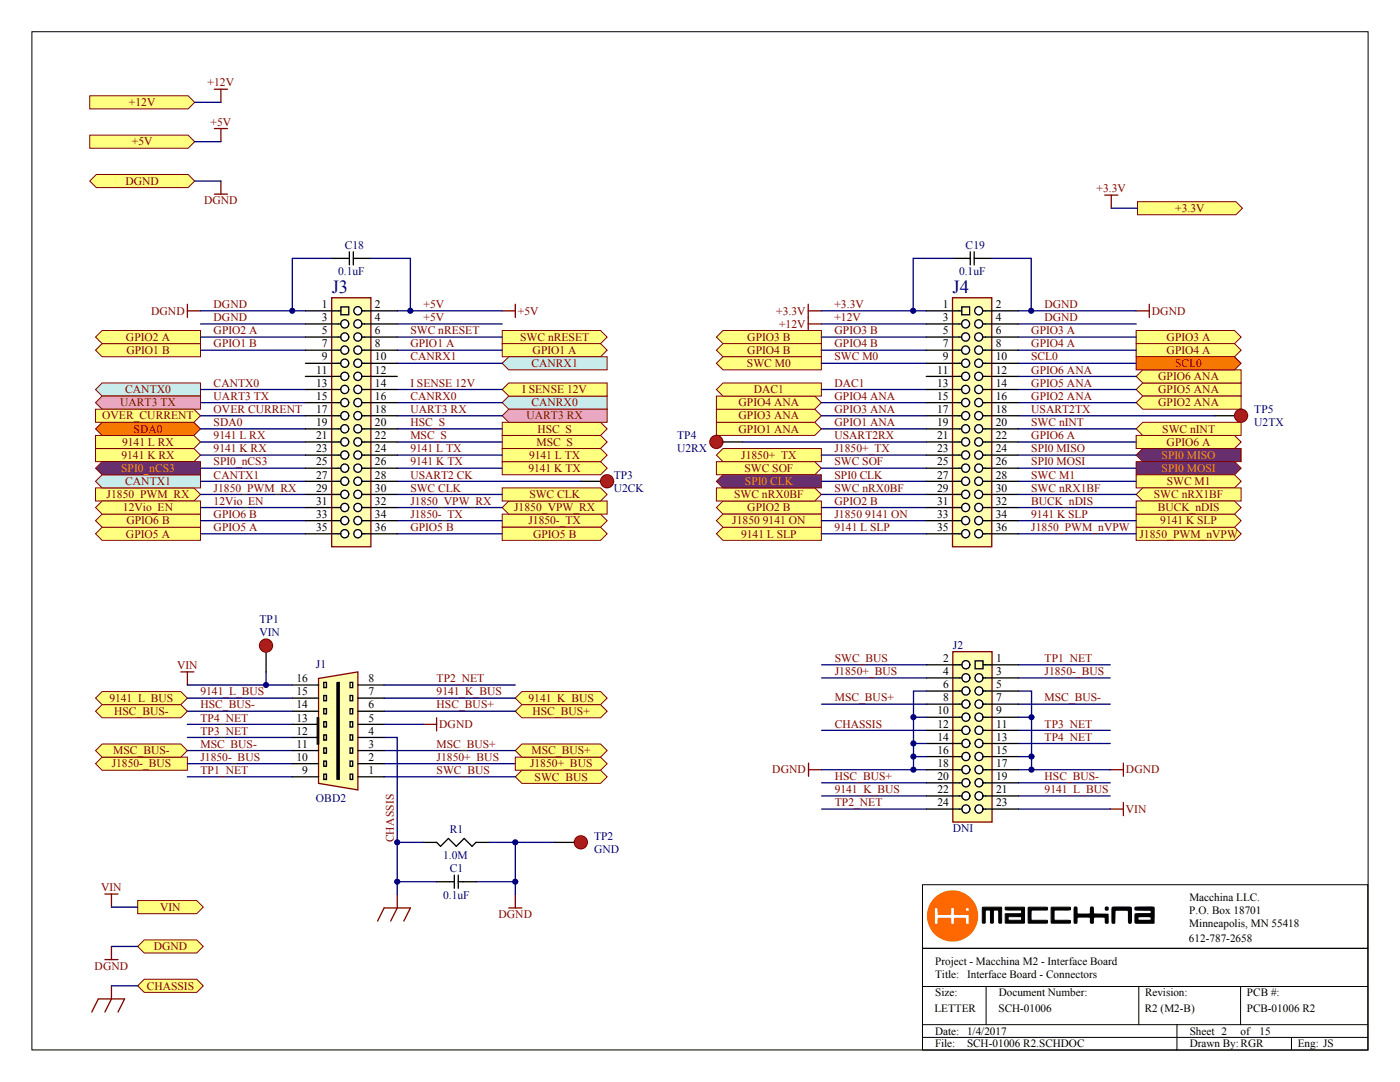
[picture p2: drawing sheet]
<svg xmlns="http://www.w3.org/2000/svg" width="279mm" height="216mm" viewBox="0 0 279 216" stroke-linecap="round" stroke-linejoin="round" font-family="sans-serif">
<path d="M17.9 36.1l1.3-1.3h18.3l1.4 1.3-1.4 1.3h-18.3z" fill-rule="evenodd" fill="#ffff80" stroke="#800000" stroke-width=".2"/>
<path d="M42.8 38.7h2.6M42.8 25.7h2.6M44.1 25.7v2.6M44.1 36.1v2.6" fill="none" stroke="#800000" stroke-width=".26"/>
<path d="M17.9 27h19.6l1.4 1.3-1.4 1.3h-19.6z" fill-rule="evenodd" fill="#ffff80" stroke="#800000" stroke-width=".2"/>
<path d="M42.8 17.8h2.6M44.1 17.8v2.6" fill="none" stroke="#800000" stroke-width=".26"/>
<path d="M17.9 19.1h19.6l1.4 1.3-1.4 1.3h-19.6z" fill-rule="evenodd" fill="#ffff80" stroke="#800000" stroke-width=".2"/>
<path d="M38.9 20.4h5.2M38.9 28.3h5.2M38.9 36.1h5.2" fill="none" stroke="#000080" stroke-width=".26"/>
<path d="M220.5 38.9h2.6M221.8 38.9v2.6" fill="none" stroke="#800000" stroke-width=".26"/>
<path d="M227 40.2h19.6l1.4 1.3-1.4 1.4h-19.6z" fill-rule="evenodd" fill="#ffff80" stroke="#800000" stroke-width=".2"/>
<path d="M221.8 41.5h5.2" fill="none" stroke="#000080" stroke-width=".26"/>
<path d="M66.2 51.6h3.5M69.7 50.2v2.7M70.5 51.6h3.5M70.5 50.2v2.7" fill="none" stroke="#000" stroke-width=".26"/>
<g fill="#ffff80" stroke="#800000" stroke-width=".2">
<path d="M19.1 106.5l1.3-1.3h19.6v2.6h-19.6z" fill-rule="evenodd"/>
<path d="M19.1 97.4h19.6l1.3 1.3-1.3 1.3h-19.6z" fill-rule="evenodd"/>
<path d="M100.2 102.6h19.7l1.3 1.3-1.3 1.3h-19.7z" fill-rule="evenodd"/>
<path d="M100.2 86.9h19.7l1.3 1.3-1.3 1.3h-19.7z" fill-rule="evenodd"/>
<path d="M19.1 89.5h19.6l1.3 1.3-1.3 1.3h-19.6z" fill-rule="evenodd"/>
<path d="M19.1 86.9h19.6l1.3 1.3-1.3 1.3h-19.6z" fill-rule="evenodd"/>
</g>
<path d="M19.1 77.7l1.3-1.3h19.6v2.6h-19.6z" fill-rule="evenodd" fill="#c8ebeb" stroke="#800000" stroke-width=".2"/>
<path d="M19.1 80.3l1.3-1.3h19.6v2.7h-19.6z" fill-rule="evenodd" fill="#eba5c2" stroke="#800000" stroke-width=".2"/>
<path d="M19.1 96l1.3-1.3h19.6v2.7h-19.6z" fill-rule="evenodd" fill="#c8ebeb" stroke="#800000" stroke-width=".2"/>
<path d="M19.1 93.4l1.3-1.3h19.6v2.6h-19.6z" fill-rule="evenodd" fill="#682f6f" stroke="#800000" stroke-width=".2"/>
<g fill="#ffff80" stroke="#800000" stroke-width=".2">
<path d="M100.2 105.2h19.7l1.3 1.3-1.3 1.3h-19.7z" fill-rule="evenodd"/>
<path d="M19.1 103.9l1.3-1.3h19.6v2.6h-19.6z" fill-rule="evenodd"/>
<path d="M19.1 101.3l1.3-1.3h19.6v2.6h-19.6z" fill-rule="evenodd"/>
<path d="M100.2 101.3l1.3-1.3h19.7v2.6h-19.7z" fill-rule="evenodd"/>
<path d="M100.2 84.3h19.7l1.3 1.3-1.3 1.3h-19.7z" fill-rule="evenodd"/>
<path d="M100.2 97.4h19.7l1.3 1.3-1.3 1.3h-19.7z" fill-rule="evenodd"/>
<path d="M100.2 65.9h19.7l1.3 1.4-1.3 1.3h-19.7z" fill-rule="evenodd"/>
<path d="M100.2 92.1h19.7l1.3 1.3-1.3 1.3h-19.7z" fill-rule="evenodd"/>
<path d="M100.2 89.5h19.7l1.3 1.3-1.3 1.3h-19.7z" fill-rule="evenodd"/>
</g>
<path d="M100.2 80.3l1.3-1.3h19.7v2.7h-19.7z" fill-rule="evenodd" fill="#c8ebeb" stroke="#800000" stroke-width=".2"/>
<path d="M100.2 83l1.3-1.3h19.7v2.6h-19.7z" fill-rule="evenodd" fill="#eba5c2" stroke="#800000" stroke-width=".2"/>
<path d="M19.1 85.6l1.3-1.3h18.3l1.3 1.3-1.3 1.3h-18.3z" fill-rule="evenodd" fill="#f77800" stroke="#800000" stroke-width=".2"/>
<path d="M100.2 68.6h19.7l1.3 1.3-1.3 1.3h-19.7z" fill-rule="evenodd" fill="#ffff80" stroke="#800000" stroke-width=".2"/>
<path d="M100.2 72.5l1.3-1.3h19.7v2.6h-19.7z" fill-rule="evenodd" fill="#c8ebeb" stroke="#800000" stroke-width=".2"/>
<g fill="#ffff80" stroke="#800000" stroke-width=".2">
<path d="M19.1 69.9l1.3-1.3h19.6v2.6h-19.6z" fill-rule="evenodd"/>
<path d="M19.1 67.3l1.3-1.4h19.6v2.7h-19.6z" fill-rule="evenodd"/>
<path d="M19.1 81.7h19.6l1.3 1.3-1.3 1.3h-19.6z" fill-rule="evenodd"/>
<path d="M100.2 77.7l1.3-1.3h19.7v2.6h-19.7z" fill-rule="evenodd"/>
</g>
<path d="M37.4 60.7v2.6M37.4 62h2.6M100.2 62h2.6M102.8 60.7v2.6" fill="none" stroke="#800000" stroke-width=".26"/>
<g fill="none" stroke="#000080" stroke-width=".26">
<path d="M66.2 51.6h-7.9v10.4M74 51.6h7.9v10.4M40 64.6h21M40 67.3h21M40 77.7h21M40 69.9h21M40 62h21M79.3 64.6h20.9M79.3 67.3h20.9M79.3 77.7h20.9M79.3 69.9h20.9M79.3 62h20.9"/>
<path d="M79.3 72.5h20.9M40 80.3h21M40 83h21M40 85.6h21M40 90.8h21M40 93.4h21M40 98.7h21M40 96h21M40 88.2h21M79.3 80.3h20.9M79.3 83h20.9M79.3 85.6h20.9"/>
<path d="M79.3 90.8h20.9M79.3 93.4h20.9M79.3 98.7h20.9M79.3 96h36.6M79.3 88.2h20.9M40 101.3h21M40 103.9h21M40 106.5h21M79.3 101.3h20.9M79.3 103.9h20.9M79.3 106.5h20.9"/>
</g>
<path d="M66.2 59.4h7.8v49.7h-7.8z" fill="#ffffb0" stroke="#800000" stroke-width=".26"/>
<path d="M61 62h6.5M68 61.2h1.6v1.6h-1.6zM72.7 62h6.6" fill="none" stroke="#000" stroke-width=".26"/>
<g fill="#fff" stroke="#000" stroke-width=".26">
<circle cx="71.4" cy="64.6" r=".81"/>
<circle cx="71.4" cy="62" r=".81"/>
<circle cx="68.8" cy="64.6" r=".81"/>
<circle cx="71.4" cy="67.3" r=".81"/>
<circle cx="71.4" cy="69.9" r=".81"/>
<circle cx="71.4" cy="72.5" r=".81"/>
<circle cx="71.4" cy="75.1" r=".81"/>
<circle cx="68.8" cy="67.3" r=".81"/>
<circle cx="68.8" cy="69.9" r=".81"/>
<circle cx="68.8" cy="72.5" r=".81"/>
<circle cx="68.8" cy="75.1" r=".81"/>
</g>
<path d="M61 64.6h7M61 67.3h7M61 75.1h7M61 72.5h7M61 69.9h7M67.5 62h.5M72.2 64.6h7.1M72.2 67.3h7.1M72.2 75.1h7.1M72.2 72.5h7.1M72.2 69.9h.5M72.2 62h.5" fill="none" stroke="#000" stroke-width=".26"/>
<g fill="#fff" stroke="#000" stroke-width=".26">
<circle cx="71.4" cy="77.7" r=".81"/>
<circle cx="71.4" cy="80.3" r=".81"/>
<circle cx="68.8" cy="77.7" r=".81"/>
<circle cx="68.8" cy="80.3" r=".81"/>
</g>
<g fill="none" stroke="#000" stroke-width=".26">
<path d="M61 77.7h7M72.2 77.7h7.1M72.7 69.9h6.6M61 80.3h7M61 83h6.5M61 85.6h6.5M61 88.2h6.5M61 90.8h6.5M61 93.4h6.5M61 96h6.5M61 98.7h6.5M72.2 80.3h7.1"/>
<path d="M72.7 83h6.6M72.7 85.6h6.6M72.7 88.2h6.6M72.7 90.8h6.6M72.7 93.4h6.6M72.7 96h6.6M72.7 98.7h6.6M61 101.3h6.5M61 103.9h6.5M61 106.5h6.5M72.7 101.3h6.6M72.7 103.9h6.6"/>
<path d="M72.7 106.5h6.6"/>
</g>
<circle cx="71.4" cy="83" r=".81" fill="#fff" stroke="#000" stroke-width=".26"/>
<path d="M72.2 83h.5" fill="none" stroke="#000" stroke-width=".26"/>
<circle cx="71.4" cy="85.6" r=".81" fill="#fff" stroke="#000" stroke-width=".26"/>
<path d="M72.2 85.6h.5" fill="none" stroke="#000" stroke-width=".26"/>
<circle cx="71.4" cy="88.2" r=".81" fill="#fff" stroke="#000" stroke-width=".26"/>
<path d="M72.2 88.2h.5" fill="none" stroke="#000" stroke-width=".26"/>
<circle cx="71.4" cy="90.8" r=".81" fill="#fff" stroke="#000" stroke-width=".26"/>
<path d="M72.2 90.8h.5" fill="none" stroke="#000" stroke-width=".26"/>
<circle cx="71.4" cy="93.4" r=".81" fill="#fff" stroke="#000" stroke-width=".26"/>
<path d="M72.2 93.4h.5" fill="none" stroke="#000" stroke-width=".26"/>
<circle cx="71.4" cy="96" r=".81" fill="#fff" stroke="#000" stroke-width=".26"/>
<path d="M72.2 96h.5" fill="none" stroke="#000" stroke-width=".26"/>
<circle cx="71.4" cy="98.7" r=".81" fill="#fff" stroke="#000" stroke-width=".26"/>
<path d="M72.2 98.7h.5" fill="none" stroke="#000" stroke-width=".26"/>
<circle cx="71.4" cy="101.3" r=".81" fill="#fff" stroke="#000" stroke-width=".26"/>
<path d="M72.2 101.3h.5" fill="none" stroke="#000" stroke-width=".26"/>
<circle cx="71.4" cy="103.9" r=".81" fill="#fff" stroke="#000" stroke-width=".26"/>
<path d="M72.2 103.9h.5" fill="none" stroke="#000" stroke-width=".26"/>
<circle cx="71.4" cy="106.5" r=".81" fill="#fff" stroke="#000" stroke-width=".26"/>
<path d="M72.2 106.5h.5" fill="none" stroke="#000" stroke-width=".26"/>
<circle cx="68.8" cy="106.5" r=".81" fill="#fff" stroke="#000" stroke-width=".26"/>
<path d="M67.5 106.5h.5" fill="none" stroke="#000" stroke-width=".26"/>
<circle cx="68.8" cy="103.9" r=".81" fill="#fff" stroke="#000" stroke-width=".26"/>
<path d="M67.5 103.9h.5" fill="none" stroke="#000" stroke-width=".26"/>
<circle cx="68.8" cy="101.3" r=".81" fill="#fff" stroke="#000" stroke-width=".26"/>
<path d="M67.5 101.3h.5" fill="none" stroke="#000" stroke-width=".26"/>
<circle cx="68.8" cy="98.7" r=".81" fill="#fff" stroke="#000" stroke-width=".26"/>
<path d="M67.5 98.7h.5" fill="none" stroke="#000" stroke-width=".26"/>
<circle cx="68.8" cy="96" r=".81" fill="#fff" stroke="#000" stroke-width=".26"/>
<path d="M67.5 96h.5" fill="none" stroke="#000" stroke-width=".26"/>
<circle cx="68.8" cy="93.4" r=".81" fill="#fff" stroke="#000" stroke-width=".26"/>
<path d="M67.5 93.4h.5" fill="none" stroke="#000" stroke-width=".26"/>
<circle cx="68.8" cy="90.8" r=".81" fill="#fff" stroke="#000" stroke-width=".26"/>
<path d="M67.5 90.8h.5" fill="none" stroke="#000" stroke-width=".26"/>
<circle cx="68.8" cy="88.2" r=".81" fill="#fff" stroke="#000" stroke-width=".26"/>
<path d="M67.5 88.2h.5" fill="none" stroke="#000" stroke-width=".26"/>
<circle cx="68.8" cy="85.6" r=".81" fill="#fff" stroke="#000" stroke-width=".26"/>
<path d="M67.5 85.6h.5" fill="none" stroke="#000" stroke-width=".26"/>
<circle cx="68.8" cy="83" r=".81" fill="#fff" stroke="#000" stroke-width=".26"/>
<path d="M67.5 83h.5M115.9 96h4" fill="none" stroke="#000" stroke-width=".26"/>
<circle cx="121.2" cy="96" r="1.3" fill="#ee0e22" stroke="#800000" stroke-width=".26"/>
<g fill="#000080" stroke="#000080" stroke-width=".2">
<circle cx="58.3" cy="62" r=".51"/>
<circle cx="81.9" cy="62" r=".51"/>
</g>
<path d="M190.1 51.6h3.5M193.6 50.2v2.7M194.4 51.6h3.6M194.4 50.2v2.7" fill="none" stroke="#000" stroke-width=".26"/>
<g fill="#ffff80" stroke="#800000" stroke-width=".2">
<path d="M226.8 86.9h19.6l1.3 1.3-1.3 1.3h-19.6z" fill-rule="evenodd"/>
<path d="M143 101.3l1.3-1.3h19.6v2.6h-19.6z" fill-rule="evenodd"/>
<path d="M226.8 65.9h19.6l1.3 1.4-1.3 1.3h-19.6z" fill-rule="evenodd"/>
<path d="M226.8 68.6h19.6l1.3 1.3-1.3 1.3h-19.6z" fill-rule="evenodd"/>
<path d="M226.8 77.7l1.3-1.3h19.6v2.6h-19.6z" fill-rule="evenodd"/>
<path d="M226.8 75.1l1.3-1.3h19.6v2.6h-19.6z" fill-rule="evenodd"/>
<path d="M226.8 85.6l1.3-1.3h19.6v2.6h-19.6z" fill-rule="evenodd"/>
</g>
<g fill="#682f6f" stroke="#800000" stroke-width=".2">
<path d="M226.8 90.8l1.3-1.3h19.6v2.6h-19.6z" fill-rule="evenodd"/>
<path d="M226.8 92.1h19.6l1.3 1.3-1.3 1.3h-19.6z" fill-rule="evenodd"/>
</g>
<path d="M161.3 63.3v2.6M161.3 64.6h2.6" fill="none" stroke="#800000" stroke-width=".26"/>
<g fill="#ffff80" stroke="#800000" stroke-width=".2">
<path d="M143 97.4h19.6l1.3 1.3-1.3 1.3h-19.6z" fill-rule="evenodd"/>
<path d="M143 67.3l1.3-1.4h19.6v2.7h-19.6z" fill-rule="evenodd"/>
<path d="M143 69.9l1.3-1.3h19.6v2.6h-19.6z" fill-rule="evenodd"/>
<path d="M143 84.3h19.6l1.3 1.3-1.3 1.3h-19.6z" fill-rule="evenodd"/>
<path d="M226.8 80.3l1.3-1.3h19.6v2.7h-19.6z" fill-rule="evenodd"/>
<path d="M143 81.7h19.6l1.3 1.3-1.3 1.3h-19.6z" fill-rule="evenodd"/>
<path d="M143 79h19.6l1.3 1.3-1.3 1.4h-19.6z" fill-rule="evenodd"/>
<path d="M226.8 105.2h19.6l1.3 1.3-1.3 1.3h-19.6z" fill-rule="evenodd"/>
<path d="M143 90.8l1.3-1.3h19.6v2.6h-19.6z" fill-rule="evenodd"/>
<path d="M226.8 94.7h19.6l1.3 1.3-1.3 1.4h-19.6z" fill-rule="evenodd"/>
<path d="M143 72.5l1.3-1.3h19.6v2.6h-19.6z" fill-rule="evenodd"/>
<path d="M143 92.1h19.6l1.3 1.3-1.3 1.3h-19.6z" fill-rule="evenodd"/>
<path d="M226.8 98.7l1.3-1.3h19.6v2.6h-19.6z" fill-rule="evenodd"/>
</g>
<path d="M226.8 71.2h19.6l1.3 1.3-1.3 1.3h-19.6z" fill-rule="evenodd" fill="#f77800" stroke="#800000" stroke-width=".2"/>
<path d="M143 77.7l1.3-1.3h19.6v2.6h-19.6z" fill-rule="evenodd" fill="#ffff80" stroke="#800000" stroke-width=".2"/>
<path d="M143 96l1.3-1.3h19.6v2.7h-19.6z" fill-rule="evenodd" fill="#682f6f" stroke="#800000" stroke-width=".2"/>
<g fill="#ffff80" stroke="#800000" stroke-width=".2">
<path d="M143 106.5l1.3-1.3h19.6v2.6h-19.6z" fill-rule="evenodd"/>
<path d="M226.8 102.6h19.6l1.3 1.3-1.3 1.3h-19.6z" fill-rule="evenodd"/>
<path d="M226.8 100h19.6l1.3 1.3-1.3 1.3h-19.6z" fill-rule="evenodd"/>
<path d="M143 103.9l1.3-1.3h19.6v2.6h-19.6z" fill-rule="evenodd"/>
</g>
<g fill="none" stroke="#000080" stroke-width=".26">
<path d="M190.1 51.6h-7.9v10.4M198 51.6h7.8v10.4M163.9 64.6h21M163.9 67.3h21M163.9 69.9h21M163.9 77.7h21M163.9 72.5h21M163.9 62h21M203.2 64.6h23.6M203.2 67.3h23.6M203.2 69.9h23.6M203.2 75.1h23.6"/>
<path d="M203.2 77.7h23.6M203.2 72.5h23.6M203.2 62h23.6M148.2 88.2h36.7M163.9 83h21M163.9 85.6h21M163.9 90.8h21M163.9 93.4h21M163.9 98.7h21M163.9 80.3h21M163.9 96h21M203.2 88.2h23.6"/>
<path d="M203.2 83h39.3M203.2 85.6h23.6M203.2 90.8h23.6M203.2 93.4h23.6M203.2 98.7h23.6M203.2 80.3h23.6M203.2 96h23.6M163.9 101.3h21M163.9 103.9h21M163.9 106.5h21M203.2 101.3h23.6M203.2 103.9h23.6"/>
<path d="M203.2 106.5h23.6"/>
</g>
<path d="M161.3 60.7v2.6M161.3 62h2.6M226.8 62h2.6M229.4 60.7v2.6" fill="none" stroke="#800000" stroke-width=".26"/>
<path d="M190.1 59.4h7.8v49.7h-7.8z" fill="#ffffb0" stroke="#800000" stroke-width=".26"/>
<path d="M184.9 62h6.5M191.9 61.2h1.6v1.6h-1.6zM196.6 62h6.6" fill="none" stroke="#000" stroke-width=".26"/>
<g fill="#fff" stroke="#000" stroke-width=".26">
<circle cx="195.3" cy="64.6" r=".81"/>
<circle cx="195.3" cy="62" r=".81"/>
<circle cx="192.7" cy="64.6" r=".81"/>
<circle cx="195.3" cy="67.3" r=".81"/>
<circle cx="195.3" cy="69.9" r=".81"/>
<circle cx="195.3" cy="72.5" r=".81"/>
<circle cx="195.3" cy="75.1" r=".81"/>
<circle cx="192.7" cy="67.3" r=".81"/>
<circle cx="192.7" cy="69.9" r=".81"/>
<circle cx="192.7" cy="72.5" r=".81"/>
<circle cx="192.7" cy="75.1" r=".81"/>
</g>
<path d="M184.9 64.6h7M184.9 67.3h7M184.9 75.1h7M184.9 72.5h7M184.9 69.9h7M191.4 62h.5M196.1 64.6h7.1M196.1 67.3h7.1M196.1 75.1h7.1M196.1 72.5h7.1M196.1 69.9h.5M196.1 62h.5" fill="none" stroke="#000" stroke-width=".26"/>
<g fill="#fff" stroke="#000" stroke-width=".26">
<circle cx="195.3" cy="77.7" r=".81"/>
<circle cx="195.3" cy="80.3" r=".81"/>
<circle cx="192.7" cy="77.7" r=".81"/>
<circle cx="192.7" cy="80.3" r=".81"/>
</g>
<g fill="none" stroke="#000" stroke-width=".26">
<path d="M184.9 77.7h7M196.1 77.7h7.1M196.6 69.9h6.6M184.9 80.3h7M184.9 83h6.5M184.9 85.6h6.5M184.9 88.2h6.5M184.9 90.8h6.5M184.9 93.4h6.5M184.9 96h6.5M184.9 98.7h6.5M196.1 80.3h7.1"/>
<path d="M196.6 83h6.6M196.6 85.6h6.6M196.6 88.2h6.6M196.6 90.8h6.6M196.6 93.4h6.6M196.6 96h6.6M196.6 98.7h6.6M184.9 101.3h6.5M184.9 103.9h6.5M184.9 106.5h6.5M196.6 101.3h6.6M196.6 103.9h6.6"/>
<path d="M196.6 106.5h6.6"/>
</g>
<circle cx="195.3" cy="83" r=".81" fill="#fff" stroke="#000" stroke-width=".26"/>
<path d="M196.1 83h.5" fill="none" stroke="#000" stroke-width=".26"/>
<circle cx="195.3" cy="85.6" r=".81" fill="#fff" stroke="#000" stroke-width=".26"/>
<path d="M196.1 85.6h.5" fill="none" stroke="#000" stroke-width=".26"/>
<circle cx="195.3" cy="88.2" r=".81" fill="#fff" stroke="#000" stroke-width=".26"/>
<path d="M196.1 88.2h.5" fill="none" stroke="#000" stroke-width=".26"/>
<circle cx="195.3" cy="90.8" r=".81" fill="#fff" stroke="#000" stroke-width=".26"/>
<path d="M196.1 90.8h.5" fill="none" stroke="#000" stroke-width=".26"/>
<circle cx="195.3" cy="93.4" r=".81" fill="#fff" stroke="#000" stroke-width=".26"/>
<path d="M196.1 93.4h.5" fill="none" stroke="#000" stroke-width=".26"/>
<circle cx="195.3" cy="96" r=".81" fill="#fff" stroke="#000" stroke-width=".26"/>
<path d="M196.1 96h.5" fill="none" stroke="#000" stroke-width=".26"/>
<circle cx="195.3" cy="98.7" r=".81" fill="#fff" stroke="#000" stroke-width=".26"/>
<path d="M196.1 98.7h.5" fill="none" stroke="#000" stroke-width=".26"/>
<circle cx="195.3" cy="101.3" r=".81" fill="#fff" stroke="#000" stroke-width=".26"/>
<path d="M196.1 101.3h.5" fill="none" stroke="#000" stroke-width=".26"/>
<circle cx="195.3" cy="103.9" r=".81" fill="#fff" stroke="#000" stroke-width=".26"/>
<path d="M196.1 103.9h.5" fill="none" stroke="#000" stroke-width=".26"/>
<circle cx="195.3" cy="106.5" r=".81" fill="#fff" stroke="#000" stroke-width=".26"/>
<path d="M196.1 106.5h.5" fill="none" stroke="#000" stroke-width=".26"/>
<circle cx="192.7" cy="106.5" r=".81" fill="#fff" stroke="#000" stroke-width=".26"/>
<path d="M191.4 106.5h.5" fill="none" stroke="#000" stroke-width=".26"/>
<circle cx="192.7" cy="103.9" r=".81" fill="#fff" stroke="#000" stroke-width=".26"/>
<path d="M191.4 103.9h.5" fill="none" stroke="#000" stroke-width=".26"/>
<circle cx="192.7" cy="101.3" r=".81" fill="#fff" stroke="#000" stroke-width=".26"/>
<path d="M191.4 101.3h.5" fill="none" stroke="#000" stroke-width=".26"/>
<circle cx="192.7" cy="98.7" r=".81" fill="#fff" stroke="#000" stroke-width=".26"/>
<path d="M191.4 98.7h.5" fill="none" stroke="#000" stroke-width=".26"/>
<circle cx="192.7" cy="96" r=".81" fill="#fff" stroke="#000" stroke-width=".26"/>
<path d="M191.4 96h.5" fill="none" stroke="#000" stroke-width=".26"/>
<circle cx="192.7" cy="93.4" r=".81" fill="#fff" stroke="#000" stroke-width=".26"/>
<path d="M191.4 93.4h.5" fill="none" stroke="#000" stroke-width=".26"/>
<circle cx="192.7" cy="90.8" r=".81" fill="#fff" stroke="#000" stroke-width=".26"/>
<path d="M191.4 90.8h.5" fill="none" stroke="#000" stroke-width=".26"/>
<circle cx="192.7" cy="88.2" r=".81" fill="#fff" stroke="#000" stroke-width=".26"/>
<path d="M191.4 88.2h.5" fill="none" stroke="#000" stroke-width=".26"/>
<circle cx="192.7" cy="85.6" r=".81" fill="#fff" stroke="#000" stroke-width=".26"/>
<path d="M191.4 85.6h.5" fill="none" stroke="#000" stroke-width=".26"/>
<circle cx="192.7" cy="83" r=".81" fill="#fff" stroke="#000" stroke-width=".26"/>
<path d="M144.3 88.2h3.9M191.4 83h.5" fill="none" stroke="#000" stroke-width=".26"/>
<circle cx="143" cy="88.2" r="1.3" fill="#ee0e22" stroke="#800000" stroke-width=".26"/>
<path d="M242.5 83h3.9" fill="none" stroke="#000" stroke-width=".26"/>
<circle cx="247.7" cy="82.9" r="1.3" fill="#ee0e22" stroke="#800000" stroke-width=".26"/>
<g fill="#000080" stroke="#000080" stroke-width=".2">
<circle cx="182.2" cy="62" r=".51"/>
<circle cx="205.8" cy="62" r=".51"/>
</g>
<path d="M6.4 6.3h266.6v203.2h-266.6zM184.1 176.5h88.9v12.7h-88.9zM184.1 189.2h88.9v20.3h-88.9zM184.1 196.8h88.9M196.8 196.8v7.7M227.3 196.8v7.7M247.6 196.8v7.7M184.1 204.5h88.9M184.1 207h88.9M234.9 204.5v5M257.7 207v2.5" fill="none" stroke="#000" stroke-width=".2"/>
<path d="M185.1 182.8a5 5 0 0 1 10 0 5 5 0 0 1-10 0zM186.5 181.2v2.9l.1 .3 .6-.1v-1l.7-.1 1.8 .1 .1 1.1 .4 .1 .2-.2 .1-1 2.1-.1 .1 1.2h.7v-1.8l-.1-.1h-2.8v-1.3a.4 .4 0 0 0-.5-.1 .4 .4 0 0 0-.3 .4v1h-2.4l-.1-1.3zM192.7 181.5a.4 .4 0 0 0 .8 0 .4 .4 0 0 0-.8 0z" fill="#f60" stroke="#f60" stroke-width=".2"/>
<g fill="#000" stroke="#000" stroke-width=".2">
<path d="M196.1 181h3.7l.1 3.2-.6-.1v-2.4l-.2-.1-.8 .1-.1 2.3a.29 .29 0 0 1-.3 .2 .29 .29 0 0 1-.2-.3v-2.2l-.2-.1h-.8l-.1 .1v2.4l-.5 .1zM205.2 181.1h3.8v.5h-3.1l-.1 .9 .1 1.1h3l.1 .6h-3.7zM209.8 181l3.8 .1v.4l-.2 .1h-2.9l-.1 .1v1.8l.1 .1 3.1 .1v.5h-3.8z"/>
<path d="M200.7 181l3.7 .1v3.1h-3.7v-1.8l3.1-.1 .1-.3-.1-.4-3.1-.1zM201.3 182.9l-.1 .5 .2 .2h2.4l.1-.1-.1-.6z"/>
</g>
<g fill="#000" stroke="#000" stroke-width=".25">
<path d="M214.4 181.1h.5l.1 1.2 1.8 .1h.7l.2-1.3 .4-.1 .2 1.4h2.8v1.7l-.5 .1v-1.1l-.2-.1h-1.8l-.4 .1v1.1h-.5l-.1-1.1-.2-.1a4.8 4.8 0 0 0-2.4 .1l-.1 1-.5 .1zM222 181.1h3.7l.1 .8-.1 2.3h-.4v-.1l-.1-2.4-2-.1-.7 .1v2.5h-.4a2.05 2.05 0 0 1-.2-1.6z"/>
<path d="M226.6 181.1l1.8-.1a2.99 2.99 0 0 1 1.9 .1v3.1h-3.7l-.1-.7a1.19 1.19 0 0 1 .2-1.1l2.9-.1 .2-.5-.2-.2h-3zM227.2 183l-.1 .4 .1 .2a5.3 5.3 0 0 0 2.5-.1l.1-.4-.3-.2z"/>
<circle cx="220.8" cy="181.3" r=".32"/>
</g>
<g fill="none" stroke="#000080" stroke-width=".26">
<path d="M164 135.3h20.9M164 132.7h20.9M203.2 137.9h2.7v15.7M203.2 135.3h18.4M203.2 132.7h18.4M164 158.8h20.9M164 156.2h20.9M164 153.6h20.9M164 145.7h20.9M164 140.5h20.9M203.2 158.8h18.4M203.2 156.2h18.4"/>
<path d="M203.2 153.6h18.4M203.2 148.4h18.4M203.2 145.7h18.4M203.2 140.5h18.4M164 161.4h20.9M203.2 161.4h18.4"/>
</g>
<path d="M161.4 153.6h2.6M161.4 152.3v2.6M221.6 153.6h2.6M224.2 152.3v2.6M221.6 161.4h2.6M224.2 160.1v2.6" fill="none" stroke="#800000" stroke-width=".26"/>
<path d="M190.2 130h7.8v34h-7.8z" fill="#ffffb0" stroke="#800000" stroke-width=".26"/>
<path d="M184.9 132.7h6.6M194.6 131.9h1.6v1.5h-1.6zM196.7 132.7h6.5" fill="none" stroke="#000" stroke-width=".26"/>
<g fill="#fff" stroke="#000" stroke-width=".26">
<circle cx="195.4" cy="135.3" r=".81"/>
<circle cx="192.8" cy="132.6" r=".81"/>
<circle cx="192.8" cy="135.3" r=".81"/>
<circle cx="195.4" cy="137.9" r=".81"/>
<circle cx="195.4" cy="140.5" r=".81"/>
<circle cx="195.4" cy="143.1" r=".81"/>
<circle cx="195.4" cy="145.7" r=".81"/>
<circle cx="192.8" cy="137.9" r=".81"/>
<circle cx="192.8" cy="140.5" r=".81"/>
<circle cx="192.8" cy="143.1" r=".81"/>
<circle cx="192.8" cy="145.7" r=".81"/>
</g>
<path d="M184.9 135.3h7.1M184.9 137.9h7.1M191.5 132.7h.5M196.2 135.3h7M196.2 137.9h7M196.2 132.7h.5M184.9 145.7h7.1M184.9 143.1h7.1M191.5 140.5h.5M196.2 145.7h7M196.2 143.1h7M196.2 140.5h7" fill="none" stroke="#000" stroke-width=".26"/>
<g fill="#fff" stroke="#000" stroke-width=".26">
<circle cx="195.4" cy="148.3" r=".81"/>
<circle cx="195.4" cy="151" r=".81"/>
<circle cx="192.8" cy="148.3" r=".81"/>
<circle cx="192.8" cy="151" r=".81"/>
</g>
<g fill="none" stroke="#000" stroke-width=".26">
<path d="M184.9 140.5h6.6M184.9 148.4h7.1M184.9 151h7.1M184.9 153.6h6.6M184.9 156.2h6.6M184.9 158.8h6.6M196.2 148.4h7M196.2 151h7M196.7 153.6h6.5M196.7 156.2h6.5M196.7 158.8h6.5M184.9 161.4h6.6"/>
<path d="M196.7 161.4h6.5"/>
</g>
<circle cx="195.4" cy="153.6" r=".81" fill="#fff" stroke="#000" stroke-width=".26"/>
<path d="M196.2 153.6h.5" fill="none" stroke="#000" stroke-width=".26"/>
<circle cx="195.4" cy="156.2" r=".81" fill="#fff" stroke="#000" stroke-width=".26"/>
<path d="M196.2 156.2h.5" fill="none" stroke="#000" stroke-width=".26"/>
<circle cx="195.4" cy="158.8" r=".81" fill="#fff" stroke="#000" stroke-width=".26"/>
<path d="M196.2 158.8h.5" fill="none" stroke="#000" stroke-width=".26"/>
<circle cx="195.4" cy="161.4" r=".81" fill="#fff" stroke="#000" stroke-width=".26"/>
<path d="M196.2 161.4h.5" fill="none" stroke="#000" stroke-width=".26"/>
<circle cx="192.8" cy="161.4" r=".81" fill="#fff" stroke="#000" stroke-width=".26"/>
<path d="M191.5 161.4h.5" fill="none" stroke="#000" stroke-width=".26"/>
<circle cx="192.8" cy="158.8" r=".81" fill="#fff" stroke="#000" stroke-width=".26"/>
<path d="M191.5 158.8h.5" fill="none" stroke="#000" stroke-width=".26"/>
<circle cx="192.8" cy="156.2" r=".81" fill="#fff" stroke="#000" stroke-width=".26"/>
<path d="M191.5 156.2h.5" fill="none" stroke="#000" stroke-width=".26"/>
<circle cx="192.8" cy="153.6" r=".81" fill="#fff" stroke="#000" stroke-width=".26"/>
<path d="M191.5 153.6h.5" fill="none" stroke="#000" stroke-width=".26"/>
<path d="M184.9 137.9h-2.6v15.7M76.7 152.4h26.1M182.3 143.1h2.6M182.3 151h2.6M182.3 148.4h2.6M203.2 143.1h2.7M203.2 151h2.7" fill="none" stroke="#000080" stroke-width=".26"/>
<g fill="#000080" stroke="#000080" stroke-width=".2">
<circle cx="182.3" cy="153.6" r=".51"/>
<circle cx="182.3" cy="151" r=".51"/>
<circle cx="182.3" cy="148.3" r=".51"/>
<circle cx="182.3" cy="143.1" r=".51"/>
<circle cx="205.9" cy="153.6" r=".51"/>
<circle cx="205.9" cy="151" r=".51"/>
<circle cx="205.9" cy="143.1" r=".51"/>
</g>
<path d="M84.5 144.5h2.6M87.1 143.2v2.6M79.3 178.6v2.6l-1.3 2.6M75.4 183.8l1.3-2.6h5.2l-1.3 2.6" fill="none" stroke="#800000" stroke-width=".26"/>
<g fill="#ffff80" stroke="#800000" stroke-width=".2">
<path d="M19.1 152.4l1.3-1.3h17v2.6h-17z" fill-rule="evenodd"/>
<path d="M102.8 151.1h17.1l1.3 1.3-1.3 1.3h-17.1z" fill-rule="evenodd"/>
<path d="M19.1 139.3l1.3-1.3h15.7l1.3 1.3-1.3 1.3h-15.7z" fill-rule="evenodd"/>
</g>
<path d="M37.4 139.3h20.9" fill="none" stroke="#000080" stroke-width=".26"/>
<path d="M102.8 139.3l1.4-1.3h15.7l1.3 1.3-1.3 1.3h-15.7z" fill-rule="evenodd" fill="#ffff80" stroke="#800000" stroke-width=".2"/>
<path d="M76.7 139.3h26.1" fill="none" stroke="#000080" stroke-width=".26"/>
<g fill="#ffff80" stroke="#800000" stroke-width=".2">
<path d="M102.8 155l1.4-1.3h15.7l1.3 1.3-1.3 1.3h-15.7z" fill-rule="evenodd"/>
<path d="M19.1 149.8l1.3-1.3h15.7l1.3 1.3-1.3 1.3h-15.7z" fill-rule="evenodd"/>
<path d="M102.8 149.8l1.4-1.3h15.7l1.3 1.3-1.3 1.3h-15.7z" fill-rule="evenodd"/>
<path d="M102.8 141.9l1.4-1.3h15.7l1.3 1.3-1.3 1.3h-15.7z" fill-rule="evenodd"/>
<path d="M19.1 141.9l1.3-1.3h15.7l1.3 1.3-1.3 1.3h-15.7z" fill-rule="evenodd"/>
</g>
<path d="M53.1 134.1v2.6M76.7 136.7h26.1M37.4 155h20.9M37.4 149.8h20.9M37.4 141.9h20.9M37.4 147.2h20.9M37.4 144.5h20.9M37.4 152.4h20.9M76.7 147.2h2.6v31.4M76.7 155h26.1M76.7 149.8h26.1M76.7 141.9h26.1" fill="none" stroke="#000080" stroke-width=".26"/>
<path d="M36.1 134.1h2.6M37.4 134.1v2.6M102.8 178.6v2.6M101.5 181.2h2.7" fill="none" stroke="#800000" stroke-width=".26"/>
<path d="M63.6 135.4l7.8-1.3v23.5l-7.8-1.3z" fill-rule="evenodd" fill="#ffffb0" stroke="#800000" stroke-width=".26"/>
<g fill="none" stroke="#000" stroke-width=".26">
<path d="M53.1 130.1v4M58.3 139.3h5.3M58.3 136.7h5.3M64.6 138.8h.5v1h-.5zM64.6 136.2h.5v1h-.5zM69.9 138.8h.5v1h-.5zM69.9 136.2h.5v1h-.5zM71.4 139.3h5.3M71.4 136.7h5.3M58.3 155h5.3M58.3 152.4h5.3M58.3 144.5h5.3"/>
<path d="M58.3 149.8h5.3M58.3 147.2h5.3M58.3 141.9h5.3M63.3 143.2h.3v5.3h-.3zM64.6 154.5h.5v1h-.5zM64.6 151.9h.5v1h-.5zM64.6 149.2h.5v1.1h-.5zM64.6 146.6h.5v1.1h-.5zM64.6 144h.5v1.1h-.5zM64.6 141.4h.5v1h-.5zM69.9 154.5h.5v1h-.5zM69.9 151.9h.5v1h-.5z"/>
<path d="M69.9 149.2h.5v1.1h-.5zM69.9 146.6h.5v1.1h-.5zM69.9 144h.5v1.1h-.5zM69.9 141.4h.5v1h-.5zM71.4 155h5.3M71.4 152.4h5.3M71.4 144.5h5.3M71.4 149.8h5.3M71.4 147.2h5.3M71.4 141.9h5.3M84.5 168.1h2.6l.8 .8 1.6-1.6 1.6 1.6 1.5-1.6 1.6 1.6 .8-.8h2.6M87.1 175.9h3.6"/>
<path d="M90.7 174.6v2.6M91.5 175.9h3.5M91.5 174.6v2.6"/>
</g>
<path d="M67.2 136.2h.5v19.3h-.5z" fill="#000" stroke="#000" stroke-width=".2"/>
<path d="M76.7 144.5h7.8M79.3 175.9h7.8M79.3 168.1h5.2M95 175.9h7.8M97.6 168.1h13.1M102.8 168.1v10.5" fill="none" stroke="#000080" stroke-width=".26"/>
<circle cx="53.1" cy="128.8" r="1.3" fill="#ee0e22" stroke="#800000" stroke-width=".26"/>
<path d="M110.7 168.1h3.9" fill="none" stroke="#000" stroke-width=".26"/>
<circle cx="115.9" cy="168.1" r="1.3" fill="#ee0e22" stroke="#800000" stroke-width=".26"/>
<path d="M37.4 136.7h20.9" fill="none" stroke="#000080" stroke-width=".26"/>
<g fill="#000080" stroke="#000080" stroke-width=".2">
<circle cx="53.1" cy="136.7" r=".51"/>
<circle cx="79.3" cy="175.9" r=".51"/>
<circle cx="79.3" cy="168.1" r=".51"/>
<circle cx="102.8" cy="175.9" r=".51"/>
<circle cx="102.8" cy="168.1" r=".51"/>
</g>
<g fill="#ffff80" stroke="#800000" stroke-width=".2">
<path d="M27.5 179.7h11.8l1.3 1.3-1.3 1.3h-11.8z" fill-rule="evenodd"/>
<path d="M28.8 187.5h10.5l1.3 1.4-1.3 1.3h-10.5l-1.3-1.3z" fill-rule="evenodd"/>
</g>
<path d="M20.9 178.4h2.7M22.2 178.4v2.6M20.9 191.5h2.7M22.2 188.9v2.6" fill="none" stroke="#800000" stroke-width=".26"/>
<path d="M28.8 195.4h10.5l1.3 1.3-1.3 1.3h-10.5l-1.3-1.3z" fill-rule="evenodd" fill="#ffff80" stroke="#800000" stroke-width=".2"/>
<path d="M22.2 196.7v2.6l-1.3 2.6M18.3 201.9l1.3-2.6h5.3l-1.3 2.6" fill="none" stroke="#800000" stroke-width=".26"/>
<path d="M22.2 181h5.3M22.2 188.9h5.3M22.2 196.7h5.3" fill="none" stroke="#000080" stroke-width=".26"/>
<g font-size="3.7" fill="#000080">
<text x="66.2" y="58.5">J3</text>
<text x="190.1" y="58.5">J4</text>
</g>
<g font-size="2.3" fill="#800000">
<text x="41.4" y="17.2">+12V</text>
<text x="25.7" y="21.2">+12V</text>
<text x="26.3" y="29">+5V</text>
<text x="42" y="25.1">+5V</text>
<text x="25" y="36.9">DGND</text>
<text x="40.7" y="40.8">DGND</text>
<text x="218.8" y="38.4">+3.3V</text>
<text x="234.6" y="42.3">+3.3V</text>
<text x="30.2" y="62.8">DGND</text>
<text x="42.6" y="61.5">DGND</text>
<text x="42.6" y="64.1">DGND</text>
<text x="84.5" y="61.5">+5V</text>
<text x="84.5" y="64.1">+5V</text>
<text x="103.4" y="62.8">+5V</text>
<text x="154.9" y="62.8">+3.3V</text>
<text x="155.5" y="65.4">+12V</text>
<text x="166.5" y="64.1">+12V</text>
<text x="166.5" y="61.5">+3.3V</text>
<text x="208.4" y="61.5">DGND</text>
<text x="208.4" y="64.1">DGND</text>
<text x="229.9" y="62.8">DGND</text>
<text x="25.1" y="68">GPIO2 A</text>
<text x="25.2" y="70.6">GPIO1 B</text>
<text x="42.6" y="69.3">GPIO1 B</text>
<text x="42.6" y="66.7">GPIO2 A</text>
<text x="81.9" y="69.3">GPIO1 A</text>
<text x="81.9" y="66.7">SWC nRESET</text>
<text x="81.9" y="71.9">CANRX1</text>
<text x="103.8" y="68">SWC nRESET</text>
<text x="106.3" y="70.6">GPIO1 A</text>
<text x="149.1" y="68">GPIO3 B</text>
<text x="149.1" y="70.6">GPIO4 B</text>
<text x="166.5" y="66.7">GPIO3 B</text>
<text x="166.5" y="69.3">GPIO4 B</text>
<text x="166.5" y="71.9">SWC M0</text>
<text x="205.8" y="71.9">SCL0</text>
<text x="205.8" y="66.7">GPIO3 A</text>
<text x="205.8" y="69.3">GPIO4 A</text>
<text x="232.8" y="68">GPIO3 A</text>
<text x="232.8" y="70.6">GPIO4 A</text>
<text x="42.6" y="77.2">CANTX0</text>
<text x="81.9" y="77.2">I SENSE 12V</text>
<text x="106.1" y="73.2">CANRX1</text>
<text x="149.1" y="73.2">SWC M0</text>
<text x="166.5" y="77.2">DAC1</text>
<text x="205.8" y="74.5">GPIO6 ANA</text>
<text x="205.8" y="77.2">GPIO5 ANA</text>
<text x="231.1" y="75.9">GPIO6 ANA</text>
<text x="234.6" y="73.2">SCL0</text>
<text x="20.4" y="83.7">OVER_CURRENT</text>
<text x="24" y="81.1">UART3 TX</text>
<text x="25" y="78.5">CANTX0</text>
<text x="42.6" y="82.4">OVER CURRENT</text>
<text x="42.6" y="79.8">UART3 TX</text>
<text x="81.9" y="82.4">UART3 RX</text>
<text x="81.9" y="79.8">CANRX0</text>
<text x="104.2" y="78.5">I SENSE 12V</text>
<text x="105.1" y="83.7">UART3 RX</text>
<text x="106.1" y="81.1">CANRX0</text>
<text x="147.4" y="83.7">GPIO3 ANA</text>
<text x="147.4" y="81.1">GPIO4 ANA</text>
<text x="150.4" y="78.5">DAC1</text>
<text x="166.5" y="79.8">GPIO4 ANA</text>
<text x="166.5" y="82.4">GPIO3 ANA</text>
<text x="205.8" y="79.8">GPIO2 ANA</text>
<text x="205.8" y="82.4">USART2TX</text>
<text x="231.1" y="78.5">GPIO5 ANA</text>
<text x="231.1" y="81.1">GPIO2 ANA</text>
<text x="24.4" y="88.9">9141 L RX</text>
<text x="26.7" y="86.3">SDA0</text>
<text x="42.6" y="85">SDA0</text>
<text x="42.6" y="87.6">9141 L RX</text>
<text x="81.9" y="85">HSC_S</text>
<text x="81.9" y="87.6">MSC_S</text>
<text x="107.1" y="88.9">MSC_S</text>
<text x="107.2" y="86.3">HSC_S</text>
<text x="147.4" y="86.3">GPIO1 ANA</text>
<text x="166.5" y="85">GPIO1 ANA</text>
<text x="166.5" y="87.6">USART2RX</text>
<text x="205.8" y="87.6">GPIO6 A</text>
<text x="205.8" y="85">SWC nINT</text>
<text x="232" y="86.3">SWC nINT</text>
<text x="232.8" y="88.9">GPIO6 A</text>
<text x="24.3" y="91.6">9141 K RX</text>
<text x="42.6" y="92.9">SPI0_nCS3</text>
<text x="42.6" y="95.5">CANTX1</text>
<text x="42.6" y="90.2">9141 K RX</text>
<text x="81.9" y="95.5">USART2 CK</text>
<text x="81.9" y="92.9">9141 K TX</text>
<text x="81.9" y="90.2">9141 L TX</text>
<text x="105.5" y="94.2">9141 K TX</text>
<text x="105.6" y="91.6">9141 L TX</text>
<text x="147.9" y="91.6">J1850+_TX</text>
<text x="148.6" y="94.2">SWC SOF</text>
<text x="166.5" y="90.2">J1850+_TX</text>
<text x="166.5" y="92.9">SWC SOF</text>
<text x="166.5" y="95.5">SPI0 CLK</text>
<text x="205.8" y="95.5">SWC M1</text>
<text x="205.8" y="90.2">SPI0 MISO</text>
<text x="205.8" y="92.9">SPI0 MOSI</text>
<text x="21.3" y="99.4">J1850_PWM_RX</text>
<text x="25" y="96.8">CANTX1</text>
<text x="42.6" y="100.7">12Vio_EN</text>
<text x="42.6" y="98.1">J1850_PWM_RX</text>
<text x="81.9" y="100.7">J1850_VPW_RX</text>
<text x="81.9" y="98.1">SWC CLK</text>
<text x="105.6" y="99.4">SWC CLK</text>
<text x="146.5" y="99.4">SWC nRX0BF</text>
<text x="166.5" y="100.7">GPIO2 B</text>
<text x="166.5" y="98.1">SWC nRX0BF</text>
<text x="205.8" y="98.1">SWC nRX1BF</text>
<text x="205.8" y="100.7">BUCK_nDIS</text>
<text x="230.3" y="99.4">SWC nRX1BF</text>
<text x="232.9" y="96.8">SWC M1</text>
<text x="24.5" y="102">12Vio_EN</text>
<text x="25.1" y="107.3">GPIO5 A</text>
<text x="25.2" y="104.6">GPIO6 B</text>
<text x="42.6" y="103.3">GPIO6 B</text>
<text x="42.6" y="105.9">GPIO5 A</text>
<text x="81.9" y="105.9">GPIO5 B</text>
<text x="81.9" y="103.3">J1850-_TX</text>
<text x="102.6" y="102">J1850_VPW_RX</text>
<text x="105.5" y="104.6">J1850-_TX</text>
<text x="106.4" y="107.3">GPIO5 B</text>
<text x="146.1" y="104.6">J1850 9141 ON</text>
<text x="147.9" y="107.3">9141 L SLP</text>
<text x="149.1" y="102">GPIO2 B</text>
<text x="166.5" y="103.3">J1850 9141 ON</text>
<text x="166.5" y="105.9">9141 L SLP</text>
<text x="205.8" y="103.3">9141 K SLP</text>
<text x="205.8" y="105.9">J1850_PWM_nVPW</text>
<text x="227.4" y="107.3">J1850_PWM_nVPW</text>
<text x="231" y="102">BUCK_nDIS</text>
<text x="231.6" y="104.6">9141 K SLP</text>
<text x="35.4" y="133.5">VIN</text>
<text x="87.1" y="136.1">TP2_NET</text>
<text x="166.6" y="132.1">SWC_BUS</text>
<text x="166.6" y="134.7">J1850+_BUS</text>
<text x="208.5" y="132.1">TP1_NET</text>
<text x="208.5" y="134.7">J1850-_BUS</text>
<text x="21.8" y="140">9141_L_BUS</text>
<text x="22.8" y="142.7">HSC_BUS-</text>
<text x="40" y="144">TP4_NET</text>
<text x="40" y="141.4">HSC_BUS-</text>
<text x="40" y="138.7">9141_L_BUS</text>
<text x="87.1" y="138.7">9141_K_BUS</text>
<text x="87.1" y="141.4">HSC_BUS+</text>
<text x="105.5" y="140">9141_K_BUS</text>
<text x="106.3" y="142.7">HSC_BUS+</text>
<text x="166.6" y="139.9">MSC_BUS+</text>
<text x="208.5" y="139.9">MSC_BUS-</text>
<text x="40" y="146.6">TP3_NET</text>
<text x="40" y="149.2">MSC_BUS-</text>
<text x="87.1" y="149.2">MSC_BUS+</text>
<text x="87.7" y="145.3">DGND</text>
<text x="166.6" y="145.2">CHASSIS</text>
<text x="208.5" y="147.8">TP4_NET</text>
<text x="208.5" y="145.2">TP3_NET</text>
<text x="22.3" y="153.1">J1850-_BUS</text>
<text x="22.6" y="150.5">MSC_BUS-</text>
<text x="40" y="154.4">TP1_NET</text>
<text x="40" y="151.8">J1850-_BUS</text>
<text x="87.1" y="151.8">J1850+_BUS</text>
<text x="87.1" y="154.4">SWC_BUS</text>
<text x="105.8" y="153.1">J1850+_BUS</text>
<text x="106.1" y="150.5">MSC_BUS+</text>
<text x="106.7" y="155.7">SWC_BUS</text>
<text x="154.1" y="154.3">DGND</text>
<text x="166.6" y="155.6">HSC_BUS+</text>
<text x="208.5" y="155.6">HSC_BUS-</text>
<text x="224.7" y="154.3">DGND</text>
<text x="166.6" y="160.9">TP2_NET</text>
<text x="166.6" y="158.3">9141_K_BUS</text>
<text x="208.5" y="158.3">9141_L_BUS</text>
<text x="224.7" y="162.2">VIN</text>
<text x="78.6" y="168.1" transform="rotate(-90 78.6 168.1)">CHASSIS</text>
<text x="20.2" y="177.8">VIN</text>
<text x="32" y="181.7">VIN</text>
<text x="99.5" y="183.2">DGND</text>
<text x="30.7" y="189.6">DGND</text>
<text x="18.9" y="193.5">DGND</text>
<text x="29.3" y="197.5">CHASSIS</text>
</g>
<g font-size="2.3" fill="#000080">
<text x="68.8" y="49.7">C18</text>
<text x="192.7" y="49.7">C19</text>
<text x="67.5" y="54.9">0.1uF</text>
<text x="191.4" y="54.9">0.1uF</text>
<text x="250.3" y="82.4">TP5</text>
<text x="135.1" y="87.6">TP4</text>
<text x="250.3" y="85">U2TX</text>
<text x="122.5" y="95.5">TP3</text>
<text x="135.1" y="90.2">U2RX</text>
<text x="122.5" y="98.1">U2CK</text>
<text x="51.8" y="124.3">TP1</text>
<text x="51.8" y="127">VIN</text>
<text x="190.2" y="129.5">J2</text>
<text x="63.1" y="133.2">J1</text>
<text x="63.1" y="159.9">OBD2</text>
<text x="89.8" y="166.2">R1</text>
<text x="118.6" y="167.5">TP2</text>
<text x="190.2" y="166.1">DNI</text>
<text x="88.4" y="171.4">1.0M</text>
<text x="118.6" y="170.1">GND</text>
<text x="88.4" y="179.3">0.1uF</text>
<text x="89.8" y="174.1">C1</text>
</g>
<g font-size="2.3">
<text x="64.3" y="61.5">1</text>
<text x="64.3" y="64.1">3</text>
<text x="74.8" y="61.5">2</text>
<text x="74.8" y="64.1">4</text>
<text x="188.2" y="61.5">1</text>
<text x="188.2" y="64.1">3</text>
<text x="198.7" y="61.5">2</text>
<text x="198.7" y="64.1">4</text>
<text x="64.3" y="66.7">5</text>
<text x="64.3" y="69.3">7</text>
<text x="64.3" y="71.9">9</text>
<text x="74.8" y="66.7">6</text>
<text x="74.8" y="71.9">10</text>
<text x="74.8" y="69.3">8</text>
<text x="188.2" y="66.7">5</text>
<text x="188.2" y="69.3">7</text>
<text x="188.2" y="71.9">9</text>
<text x="198.7" y="66.7">6</text>
<text x="198.7" y="71.9">10</text>
<text x="198.7" y="69.3">8</text>
<text x="63.1" y="74.5">11</text>
<text x="63.1" y="77.2">13</text>
<text x="74.8" y="74.5">12</text>
<text x="74.8" y="77.2">14</text>
<text x="187" y="74.5">11</text>
<text x="187" y="77.2">13</text>
<text x="198.7" y="74.5">12</text>
<text x="198.7" y="77.2">14</text>
<text x="63.1" y="79.8">15</text>
<text x="63.1" y="82.4">17</text>
<text x="74.8" y="79.8">16</text>
<text x="74.8" y="82.4">18</text>
<text x="187" y="79.8">15</text>
<text x="187" y="82.4">17</text>
<text x="198.7" y="79.8">16</text>
<text x="198.7" y="82.4">18</text>
<text x="63.1" y="85">19</text>
<text x="63.1" y="87.6">21</text>
<text x="74.8" y="85">20</text>
<text x="74.8" y="87.6">22</text>
<text x="187" y="85">19</text>
<text x="187" y="87.6">21</text>
<text x="198.7" y="85">20</text>
<text x="198.7" y="87.6">22</text>
<text x="63.1" y="90.2">23</text>
<text x="63.1" y="92.9">25</text>
<text x="63.1" y="95.5">27</text>
<text x="74.8" y="90.2">24</text>
<text x="74.8" y="92.9">26</text>
<text x="74.8" y="95.5">28</text>
<text x="187" y="90.2">23</text>
<text x="187" y="92.9">25</text>
<text x="187" y="95.5">27</text>
<text x="198.7" y="90.2">24</text>
<text x="198.7" y="92.9">26</text>
<text x="198.7" y="95.5">28</text>
<text x="63.1" y="98.1">29</text>
<text x="63.1" y="100.7">31</text>
<text x="74.8" y="98.1">30</text>
<text x="74.8" y="100.7">32</text>
<text x="187" y="98.1">29</text>
<text x="187" y="100.7">31</text>
<text x="198.7" y="98.1">30</text>
<text x="198.7" y="100.7">32</text>
<text x="63.1" y="103.3">33</text>
<text x="63.1" y="105.9">35</text>
<text x="74.8" y="103.3">34</text>
<text x="74.8" y="105.9">36</text>
<text x="187" y="103.3">33</text>
<text x="187" y="105.9">35</text>
<text x="198.7" y="103.3">34</text>
<text x="198.7" y="105.9">36</text>
<text x="59.2" y="136.1">16</text>
<text x="73.5" y="136.1">8</text>
<text x="188.2" y="132.1">2</text>
<text x="188.2" y="134.7">4</text>
<text x="188.2" y="137.3">6</text>
<text x="198.8" y="132.1">1</text>
<text x="198.8" y="134.7">3</text>
<text x="198.8" y="137.3">5</text>
<text x="59.2" y="138.7">15</text>
<text x="59.2" y="141.4">14</text>
<text x="59.2" y="144">13</text>
<text x="73.5" y="144">5</text>
<text x="73.5" y="141.4">6</text>
<text x="73.5" y="138.7">7</text>
<text x="187.1" y="142.6">10</text>
<text x="188.2" y="139.9">8</text>
<text x="198.8" y="139.9">7</text>
<text x="198.8" y="142.6">9</text>
<text x="59.2" y="146.6">12</text>
<text x="59.2" y="149.2">11</text>
<text x="73.5" y="149.2">3</text>
<text x="73.5" y="146.6">4</text>
<text x="187.1" y="145.2">12</text>
<text x="187.1" y="147.8">14</text>
<text x="198.8" y="145.2">11</text>
<text x="198.8" y="147.8">13</text>
<text x="59.2" y="151.8">10</text>
<text x="60.3" y="154.4">9</text>
<text x="73.5" y="154.4">1</text>
<text x="73.5" y="151.8">2</text>
<text x="187.1" y="150.4">16</text>
<text x="187.1" y="153">18</text>
<text x="187.1" y="155.6">20</text>
<text x="198.8" y="150.4">15</text>
<text x="198.8" y="153">17</text>
<text x="198.8" y="155.6">19</text>
<text x="187.1" y="158.3">22</text>
<text x="187.1" y="160.9">24</text>
<text x="198.8" y="158.3">21</text>
<text x="198.8" y="160.9">23</text>
</g>
<g font-size="2.3" fill="#ff9c00">
<text x="24.2" y="94.2">SPI0_nCS3</text>
<text x="231.8" y="91.6">SPI0 MISO</text>
<text x="231.8" y="94.2">SPI0 MOSI</text>
<text x="148.7" y="96.8">SPI0 CLK</text>
</g>
<g font-size="2.2">
<text x="237.4" y="179.8">Macchina LLC.</text>
<text x="237.3" y="182.3">P.O. Box 18701</text>
<text x="237.3" y="185">Minneapolis, MN 55418</text>
<text x="237.3" y="188">612-787-2658</text>
<text x="186.6" y="195.2">Title: Interface Board - Connectors</text>
<text x="186.6" y="192.5">Project - Macchina M2 - Interface Board</text>
<text x="186.5" y="202">LETTER</text>
<text x="186.6" y="198.8">Size:</text>
<text x="199.3" y="202">SCH-01006</text>
<text x="199.3" y="198.8">Document Number:</text>
<text x="228.5" y="202">R2 (M2-B)</text>
<text x="228.5" y="198.8">Revision:</text>
<text x="248.8" y="202">PCB-01006 R2</text>
<text x="248.9" y="198.8">PCB #:</text>
<text x="186.6" y="206.5">Date: 1/4/2017</text>
<text x="186.6" y="209">File:</text>
<text x="193" y="209">SCH-01006 R2.SCHDOC</text>
<text x="237.4" y="206.5">Sheet 2</text>
<text x="237.4" y="209">Drawn By:RGR</text>
<text x="247.6" y="206.5">of</text>
<text x="251.4" y="206.5">15</text>
<text x="259" y="209">Eng: JS</text>
</g>
</svg>
